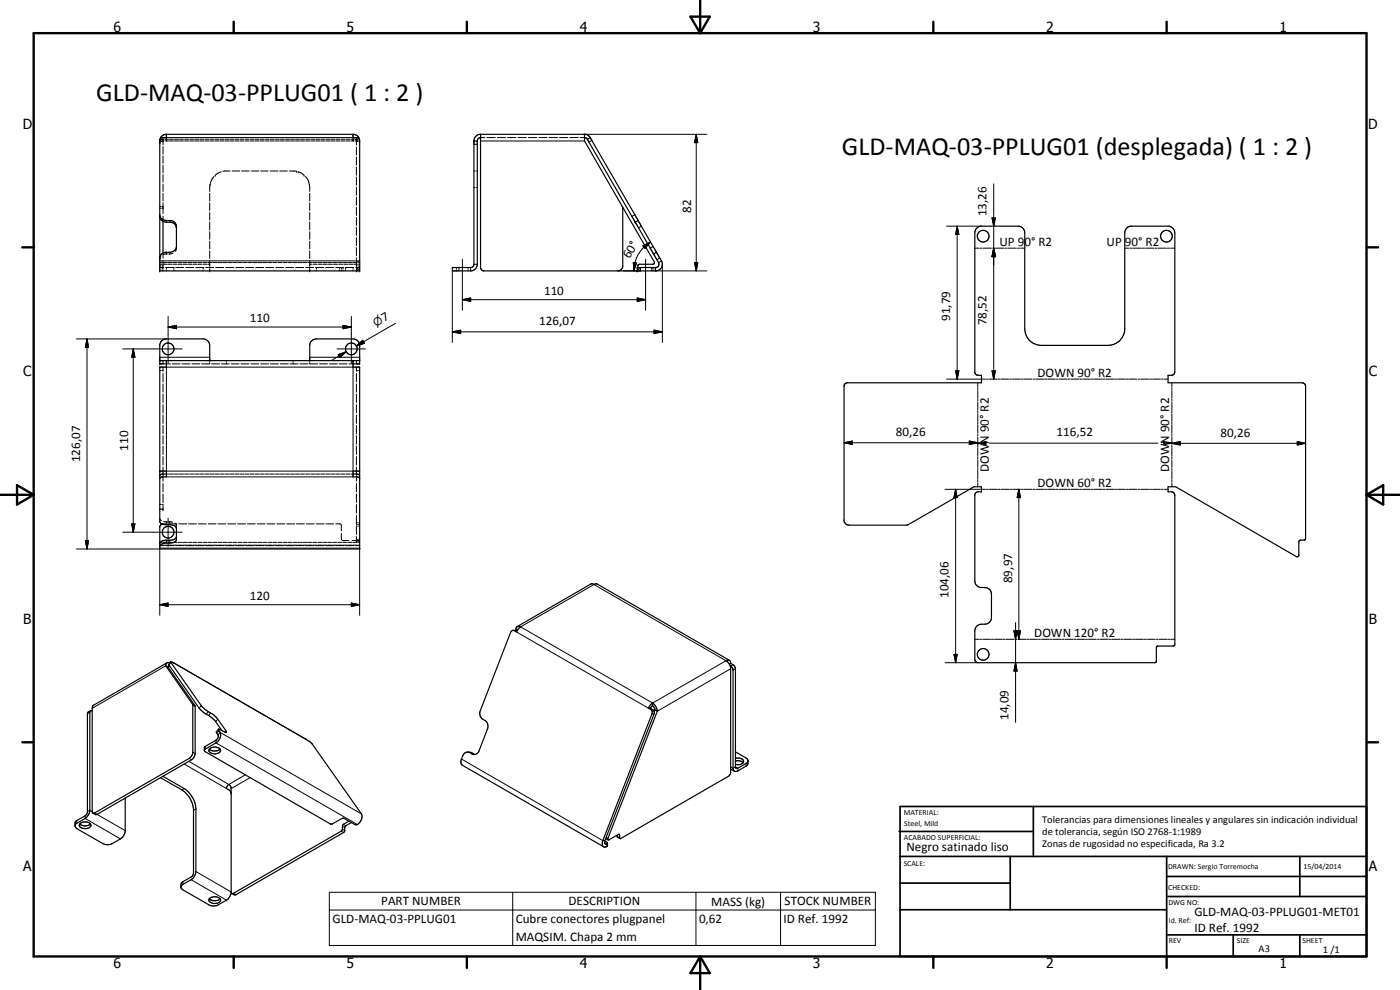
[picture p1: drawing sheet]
<svg xmlns="http://www.w3.org/2000/svg" width="420mm" height="297mm" viewBox="0 0 420 297" stroke-linecap="round" stroke-linejoin="round" font-family="sans-serif">
<g fill="none" stroke="#000" stroke-width=".3">
<path d="M48 42.2l.3 .1M48 42h.1M48.1 42.2l-.1 .5M48.1 42.8l-.1 .5M48.5 42.4h.1M48.6 42.3h.7M48.7 42.3l-.2 .1M48.9 41.3v.1M48.9 41.6v.2M48.9 44v2.2M48.9 46.8v2.2M48.9 49.6v2.3"/>
<path d="M48.9 52.4v2.3M48.9 55.2v2.2M48.9 58v2.3M49.1 41.8l-.2 1.6M49.1 41.8h.1M49.3 41.8l-.8 .1M49.6 42.3h1M49.6 41.8h1M49.9 42h.1M49.9 41.3h56M49.9 41.3v.1M49.9 41.6v.4"/>
<path d="M49.9 42.1v.2M49.9 41.3l-.5 .1M50.8 42.3h1.3M50.8 41.8h1.3M52.4 42.3h1.2M52.4 41.8h1.2M53.9 42.3h1.2M53.9 41.8h1.2M55.4 42.3h1.2M55.4 41.8h1.2M56.9 42.3h1.2M56.9 41.8h1.2"/>
<path d="M58.4 42.3h1.2M58.4 41.8h1.2M59.9 42.3h1.3M59.9 41.8h1.3M61.5 42.3h1.1M61.5 41.8h1.1M62.9 42.3h1.3M62.9 41.8h1.3M62.9 58v2.3M63.1 55.2h.1M63.1 55.2l-.2 2.2M63.2 54.7h.1"/>
<path d="M64.2 53l-1 1.7M64.5 42.3h1.2M64.5 41.8h1.2M64.6 52.6h.1M66 42.3h1.2M66 41.8h1.2M66.4 51.5l-1.8 1.1M67.5 42.3h1.2M67.5 41.8h1.2M69 42.3h1.2M69 41.8h1.2M69.1 51.3l-2.2 .1"/>
<path d="M69.7 51.3h2.3M70.5 42.3h1.2M70.5 41.8h1.2M72 42.3h1.2M72 41.8h1.2M72.5 51.3h2.3M73.6 42.3h1.1M73.6 41.8h1.1M75.1 42.3h1.2M75.1 41.8h1.2M75.4 51.3h2.3M76.6 42.3h1.2"/>
<path d="M76.6 41.8h1.2M78.1 42.3h1.2M78.1 41.8h1.2M78.2 51.3h2.3M79.6 42.3h1.2M79.6 41.8h1.2M81.1 42.3h1.2M81.1 41.8h1.2M81.1 51.3h2.3M82.6 42.3h1.3M82.6 41.8h1.3M83.9 51.3h2.3"/>
<path d="M84.1 42.3h1.3M84.1 41.8h1.3M85.7 42.3h1.2M85.7 41.8h1.2M86.8 51.3l2.2 .1M87.2 42.3h1.2M87.2 41.8h1.2M88.7 42.3h1.2M88.7 41.8h1.2M89 51.4h.1M89.5 51.5h.1M89.5 51.5l1.8 1.1"/>
<path d="M90.2 42.3h1.2M90.2 41.8h1.2M91.3 52.6h.1M91.6 53l1.1 1.7M91.7 42.3h1.2M91.7 41.8h1.2M92.7 54.7h.1M92.8 55.2h.1M92.8 55.2l.2 2.2M93 58v2.3M93.2 42.3h1.2M93.2 41.8h1.2"/>
<path d="M94.7 42.3h1.3M94.7 41.8h1.3M96.3 42.3h1.2M96.3 41.8h1.2M97.8 42.3h1.2M97.8 41.8h1.2M99.3 42.3h1.2M99.3 41.8h1.2M100.8 42.3h1.2M100.8 41.8h1.2M102.3 42.3h1.2M102.3 41.8h1.2"/>
<path d="M103.8 42.3h1.3M103.8 41.8h1.3M105.4 42.3h.9M105.4 41.8h.9M105.9 42h.1M105.9 41.3v.1M105.9 41.6v.4M105.9 42.1v.2M105.9 41.3l.6 .1M106.6 42.3h.7M106.6 41.8l.8 .1M106.8 41.8l.2 1.7"/>
<path d="M107 41.3v.1M107 41.6v.2M107 44.1v2.4M107 47.1v2.4M107 50.2v2.4M107 53.1v2.5M107 56.2v2.4M107 59.2v2.4M107.2 42.3l.2 .1M107.8 42.2l.1 .5M107.8 42.8l.1 .5M107.9 42h.1"/>
<path d="M107.9 42.2l-.3 .1M142.2 51.3h.4M142.2 56.3h.4M142.2 43.3h1M142.9 51.3h.3M142.9 56.3h.3M144.2 41.3h1.3M144.2 42.3h31.2M146.1 41.3h2.5M149.3 41.3h2.4M152.3 41.3h2.5M155.5 41.3h2.4"/>
<path d="M158.6 41.3h2.5M161.7 41.3h2.5M164.8 41.3h2.5M167.9 41.3h2.5M171.1 41.3h2.5M174.1 41.3h1.3M175.4 40.3h36.7M177.6 42.2l-.8 .5M208.9 40.3l.5 2.5h-1zM208.9 40.3v41M298.2 55.2v58.5M48 79.8h.3"/>
<path d="M48 79.3h.5M48 78.3h59.9M48 78.8h.5M48 62h.3M48 62.5h.3M48.2 77l-.2 .9M48.6 79.8h.3M48.6 62h.3M48.6 62.5h.3M48.8 79.3h1.3M48.8 78.8h1.3M48.9 62.1h.1"/>
<path d="M48.9 60.8v1.3M48.9 62.3v1.8M48.9 64.9v1.5M48.9 75.9v1.6M48.9 78.2v1.7M49.9 66.2v.5M49.9 75.7v.2M49.9 76v.2M50.3 76.2l-1.3 .2M50.3 79.3h1.3M50.3 78.8h1.3M50.6 76.2h.4"/>
<path d="M51 66.2v.5M51 75.7v.2M51 76v.2M51.8 79.3h1.2M51.8 78.8h1.2M51.9 76l-.9 .2M52.7 75.3v.1M52.9 74v.1M52.9 74.3l-.2 1M53.4 79.3h1.2M53.4 78.8h1.2M54.9 79.3h1.1"/>
<path d="M54.9 78.8h1.1M56.3 79.3h1.3M56.3 78.8h1.3M57.9 79.3h1.1M57.9 78.8h1.1M59.3 79.3h1.2M59.3 78.8h1.2M60.9 79.3h1.1M60.9 78.8h1.1M62.3 79.3h.6M62.3 78.8h1.2M62.9 60.9v2.3"/>
<path d="M62.9 63.8v2.2M62.9 66.6v2.4M62.9 69.5v2.3M62.9 72.4v2.3M62.9 75.3v2.3M62.9 78.1v1.8M63.8 78.8h1.3M65.4 78.8h1.1M66.8 78.8h1.2M68.4 78.8h1.1M69.8 78.8h1.2M71.3 78.8h1.2"/>
<path d="M72.8 78.8h1.2M74.3 78.8h1.3M75.8 78.8h1.2M77.3 78.8h1.3M78.8 78.8h1.2M80.3 78.8h1.3M81.9 78.8h1.1M83.3 78.8h1.2M84.9 78.8h1.2M86.3 78.8h1.2M87.8 78.8h1.3M89.4 78.8h1.1"/>
<path d="M90.8 78.8h1.2M92.4 78.8h1.1M93 79.3h.5M93 60.9v2.3M93 63.8v2.2M93 66.6v2.4M93 69.5v2.3M93 72.4v2.3M93 75.3v2.3M93 78.1v1.8M93.8 78.8h1.2M93.9 79.3h1.2"/>
<path d="M95.3 78.8h1.3M95.5 79.3h1.2M96.8 78.8h1.2M97 79.3h1.2M98.3 78.8h1.2M98.5 79.3h1.3M99.9 78.8h1.1M100.1 79.3h1.2M101.3 78.8h1.3M101.7 79.3h1.2M102.8 78.8h1.2M103.2 79.3h1.3"/>
<path d="M104.3 78.8h1.3M104.8 79.3h1.2M105.8 78.8h1.2M106.3 79.3h1M107 79.3h.1M107 79.6h.1M107 79h.1M107 62.2v2.4M107 65.2v2.4M107 68.2v2.5M107 71.3v2.4M107 74.3v2.4"/>
<path d="M107 77.3v1.5M107 79v.5M107 79.6v.5M107 79.8h.3M107 78.5h.3M107.3 78.8h.6M107.6 79.8h.3M107.6 79.3h.3M107.6 78.5h.3M138.8 77.8v15.3M142.2 79.3h1M190.1 78.7l.9 .2-.8 2.4z"/>
<path d="M190.5 64.4l-.9 .5M192.5 67.9l-.9 .5M192.9 73.7l2.3-1.1-1.7 1.9zM193.7 77.8v15.3M195.2 72.6a10.1 10.1 0 0 0-5 8.7M196 74l-.9 .5M198 77.4l-.9 .5M198.5 78.3l-.9 .5M198.8 79.3v23.4M208.4 78.8h1l-.5 2.5zM284.1 67.9h10.4M287.3 67.9l.5 2.5h-1z"/>
<path d="M287.3 67.9v45.8M292.6 74.5h1.2M294.1 74.5h.6M295.1 74.5h2.4M297.7 65.4h1l-.5 2.5zM297.9 74.5h.6M298.2 74.5l.5 2.5h-1zM298.8 74.5h2.5M301.6 74.5h.6M302.5 74.5h2.5M305.4 74.5h.6M306.3 74.5h1.2"/>
<path d="M337.6 74.5h1.2M339.1 74.5h.7M340.1 74.5h2.4M342.8 74.5h.7M343.8 74.5h2.5M346.6 74.5h.6M347.5 74.5h2.5M350.3 74.5h.7M351.3 74.5h1.3M48 80.3h1.1M48.7 80.3v.3M48.7 80.9v.4"/>
<path d="M48.9 80.1v.5M48.9 80.9v.4M49.7 80.3h2.4M49.9 80.3v.3M49.9 80.9v.4M50.4 98.1l2.5-.5v1zM50.4 95v13.9M50.4 98.1h55M52.2 80.3v.3M52.2 80.9v.4M52.7 80.3h2.4M55.7 80.3h2.5"/>
<path d="M58.7 80.3h2.5M60.9 80.3v.3M60.9 80.9v.4M61.8 80.3h2.4M62.9 81.3h.1M62.9 80.6v.7M64.7 80.3h2.4M67.7 80.3h2.4M70.8 80.3h2.3M73.7 80.3h2.4M76.7 80.3h2.5M79.7 80.3h2.4"/>
<path d="M82.8 80.3h2.3M85.8 80.3h2.4M88.7 80.3h2.4M91.7 80.3h2.4M93 81.3h.1M93 80.6v.7M94.7 80.3h2.4M94.9 80.3v.3M94.9 80.9v.4M97.7 80.3h2.4M100.7 80.3h2.5M101.9 80.3v.3"/>
<path d="M101.9 80.9v.4M102.4 80.3v.3M102.4 80.9v.4M102.9 97.6l2.5 .5-2.5 .5zM102.9 80.3v.3M102.9 80.9v.4M103.7 80.3v.3M103.7 80.9v.4M103.7 80.3h2.4M105.4 95v13.9M105.9 80.3v.3M105.9 80.9v.4"/>
<path d="M106.8 80.3h1.1M107 80.9h.1M107 81.3h.1M107 80.4v.5M107 81.1v.2M107 80.8h.3M107.2 80.3v.3M107.2 80.9v.4M107.4 80.3v.3M107.4 80.9v.4M107.6 80.8h.3M118.7 97l-11.7 6.8"/>
<path d="M135.8 99.6l2.4-.5v1zM135.8 99.6h63M135.8 81.3v21.4M137 80.3v.3M137 80.9v.4M137.7 80.3v1M138.8 89.9l2.5-.5v1zM138.8 89.9h54.9M140.5 80.3v.3M140.5 80.9v.4M141.3 80.3v1M191.3 89.4l2.4 .5-2.4 .5z"/>
<path d="M191.3 81.1h.1M191.3 81.1v.1M191.4 80.9h.1M191.4 80.3v.1M191.4 80.6v.3M191.7 80.3v.3M191.7 80.9v.4M192 80.3v.3M192 80.9v.4M192.2 80.3v1h-5.1M195.5 80.3v.3M195.5 80.9v.4"/>
<path d="M195.7 80.3v.3M195.7 80.9v.4M196.2 80.3v.3M196.2 80.9v.4M196.3 99.1l2.5 .5-2.5 .5zM196.8 80.3v1h15.3M22.9 101.7h27M26.1 101.7l.5 2.5h-1zM26.1 101.7v63M36.8 104.7h17.9M40 104.7l.5 2.5h-1zM40 104.7v55"/>
<path d="M48 107.2h14.9M48 111.2h.3M48.6 111.2h.3M48.9 108.2v1M48.9 110.2v1.2M48.9 112.1v2.5M48.9 115.2v2.4M48.9 118.3v2.5M49.9 110.2h56v31.2h-56zM49.9 109.2h1.2M51.7 109.2h2.3M54.6 109.2h2.4"/>
<path d="M57.6 109.2h2.4M60.5 109.2h2.4M62.9 108.2v.3M62.9 108.8v.4M63.5 109.2h2.4M66.5 109.2h2.3M67.9 108.2v.3M67.9 108.8v.4M69.4 109.2h2.3M72.3 109.2h2.4M75.3 109.2h2.3M78.3 109.2h2.3"/>
<path d="M81.2 109.2h2.4M84.1 109.2h2.4M87.1 109.2h2.3M88 108.2v.3M88 108.8v.4M90 109.2h2.4M93 108.2v.3M93 108.8v.4h2.3M93 107.2h14.9M95.9 109.2h2.4M98.9 109.2h2.3M101.2 104.7h8.5"/>
<path d="M101.5 106.4l2.4-.9-1.9 1.7zM101.8 109.2h2.4M103.9 105.5l-4.3 2.6M104.8 109.2h1.1M107 103.8l1.9-1.7 .5 .9zM107 108.2v1M107 110.2v1.2M107 112.1v2.5M107 115.2v2.4M107 118.3v2.5M107 111.2h.3M107.6 111.2h.3"/>
<path d="M109.1 102.5l-2.1 1.3M284.1 113.7h11.6M286.8 111.3h1l-.5 2.4zM293.4 114.9v1.1M293.4 116.3v.6M293.4 117.2v2.3M293.4 119.8v.6M296 113.7h.6M296.9 113.7h2.3M297.7 111.3h1l-.5 2.4zM299.5 113.7h.6M300.4 113.7h2.3"/>
<path d="M303 113.7h.6M303.9 113.7h2.3M306.5 113.7h.6M307.4 113.7h2.3M310 113.7h.6M310.9 113.7h2.3M313.5 113.7h.6M314.4 113.7h2.3M317 113.7h.6M317.9 113.7h2.3M320.5 113.7h.6M321.4 113.7h2.3"/>
<path d="M324 113.7h.6M324.9 113.7h2.3M327.5 113.7h.6M328.4 113.7h2.3M331 113.7h.6M331.9 113.7h2.3M334.5 113.7h.6M335.4 113.7h2.3M338 113.7h.6M338.9 113.7h2.3M341.5 113.7h.6M342.4 113.7h2.3"/>
<path d="M345 113.7h.6M345.9 113.7h2.3M348.5 113.7h.6M349.4 113.7h1.2M351.7 114.9v1.1M351.7 116.3v.6M351.7 117.2v2.3M351.7 119.8v.6M48.9 121.4v2.5M48.9 124.5v2.5M48.9 127.6v2.5M48.9 130.7v2.6"/>
<path d="M48.9 133.9v2.5M48.9 137v2.5M107 121.4v2.5M107 124.5v2.5M107 127.6v2.5M107 130.7v2.6M107 133.9v2.5M107 137v2.5M253.3 132.8l2.5-.5v1zM253.3 132.8h40.1M290.9 132.3l2.5 .5-2.5 .5zM293.4 133l2.5-.5v.9z"/>
<path d="M293.4 133h.1M293.4 120.6v2.4M293.4 123.2v.6M293.4 124.1v2.3M293.4 126.7v.6M293.4 127.6v2.3M293.4 130.2v.5M293.4 131.1v2.2M293.4 133.6v.6M293.4 134.5v2.3M293.4 137.1v.6M293.4 138v2.3"/>
<path d="M296.8 133h50.7M349.2 132.5l2.5 .5-2.5 .4zM350.9 133h.8M350.9 132.8l.8 .2M351.7 133l2.5-.5v1zM351.7 120.6v2.4M351.7 123.2v.6M351.7 124.1v2.3M351.7 126.7v.6M351.7 127.6v2.3M351.7 130.2v.5M351.7 131.1v2.2"/>
<path d="M351.7 133.6v.6M351.7 134.5v2.3M351.7 137.1v.6M351.7 138v2.3M351.7 133h40.1M351.7 133l-.8 .1M389.3 132.5l2.5 .5-2.5 .5zM36.8 159.7h17.9M39.5 157.2h1l-.5 2.5zM48 155.6l.4 .6M48 152.7h.3M48 152.8h.3"/>
<path d="M48 151.3h.3M48.6 152.7h.3M48.6 152.8h.3M48.6 151.3h.3M48.7 157.2h.1M48.8 157.2h1.3M48.9 152.8h.1M48.9 140.1v1.3M48.9 142.2v2.2M48.9 145v2.6M48.9 148.2v2.6M48.9 151.4v1.4"/>
<path d="M49.1 156.5l1.2 .1M49.9 156.6v.3M49.9 157.1v.3M49.9 143.1h56M49.9 142.2h.7M50.4 155.4v8.6M50.6 156.6l1.2 .1M50.7 157.2h2.4M50.8 142.2h1.3M51 156.6v.3M51 157.1v.3M52.4 142.2h1.2"/>
<path d="M52.5 157l.3 .2 .1 .7M52.9 158.2v.3M53.7 157.2h2.3M53.9 142.2h1.2M55.4 142.2h1.2M56.6 157.2h2.4M56.9 142.2h1.2M58.4 142.2h1.2M59.6 157.2h2.3M59.9 142.2h1.3M61.5 142.2h1.1M62.5 157.2h2.3"/>
<path d="M62.9 142.2h1.3M64.5 142.2h1.2M65.4 157.2h2.4M66 142.2h1.2M67.5 142.2h1.2M68.4 157.2h2.3M69 142.2h1.2M70.5 142.2h1.2M71.3 157.2h2.4M72 142.2h1.2M73.6 142.2h1.1M74.2 157.2h2.4"/>
<path d="M75.1 142.2h1.2M76.6 142.2h1.2M77.2 157.2h2.4M78.1 142.2h1.2M79.6 142.2h1.2M80.2 157.2h2.3M81.1 142.2h1.2M82.6 142.2h1.3M83.1 157.2h2.4M84.1 142.2h1.3M85.7 142.2h1.2M86.1 157.2h2.3"/>
<path d="M87.2 142.2h1.2M88.7 142.2h1.2M89 157.2h2.3M90.2 142.2h1.2M91.7 142.2h1.2M91.9 157.2h2.4M93.2 142.2h1.2M94.7 142.2h1.3M94.9 157.2h2.3M96.3 142.2h1.2M97.8 142.2h1.2M97.8 157.2h2.3"/>
<path d="M99.3 142.2h1.2M100.8 157.2l1.4 .1M100.8 142.2h1.2M102.3 142.2h1.2M102.4 157.4v1.9M103.8 142.2h1.3M105.4 142.2h.5M107 140.1v1.3M107 142.2v2.2M107 145v2.6M107 148.2v2.5M107 151.4v2.6"/>
<path d="M107 154.6v2.5M107 157.8v2.6M107 157.9h.3M107 157.4h.3M107 156.8h.3M107.6 157.9h.3M107.6 157.4h.3M107.6 156.8h.3M283.6 146.8h12.1M286.8 146.8l.5 2.5h-1zM286.8 146.8v52M293.4 140.6v.5"/>
<path d="M293.4 141.4v2.4M293.4 144v.6M293.4 144.9v1.1M296 146.8h.6M296.9 146.8h2.3M299.5 146.8h.6M300.4 146.8h2.3M303 146.8h.6M303.9 146.8h2.3M305.8 146.8l.5 2.5h-1zM305.8 146.8v45M306.5 146.8h.6"/>
<path d="M307.4 146.8h2.3M310 146.8h.6M310.9 146.8h2.3M313.5 146.8h.6M314.4 146.8h2.3M317 146.8h.6M317.9 146.8h2.3M320.5 146.8h.6M321.4 146.8h2.3M324 146.8h.6M324.9 146.8h2.3M327.5 146.8h.6"/>
<path d="M328.4 146.8h2.3M331 146.8h.6M331.9 146.8h2.3M334.5 146.8h.6M335.4 146.8h2.3M338 146.8h.6M338.9 146.8h2.3M341.5 146.8h.6M342.4 146.8h2.3M345 146.8h.6M345.9 146.8h2.3M348.5 146.8h.6"/>
<path d="M349.4 146.8h1.2M351.7 140.6v.5M351.7 141.4v2.4M351.7 144v.6M351.7 144.9v1.1M22.9 164.7h25.1M25.6 162.2h1l-.5 2.5zM48 162.7h.7M48 163.6h.5M48 163.7h1.1M48.8 163.6h1.3M49 162.7h1.2"/>
<path d="M49.7 163.7h2.4M49.9 162.1v.8M50.3 163.6h1.3M50.5 162.7h1.2M51 162.1v.8M51.8 163.6h1.2M52 162.7h1.2M52.7 163.7h2.4M53.4 163.6h1.2M53.5 162.7h1.2M54.9 163.6h1.1M54.9 162.7h1.3"/>
<path d="M55.7 163.7h2.5M56.3 163.6h1.3M56.5 162.7h1.1M57.9 163.6h1.1M57.9 162.7h1.2M58.7 163.7h2.5M59.3 163.6h1.2M59.5 162.7h1.2M60.9 163.6h1.1M60.9 162.7h1.2M61.8 163.7h2.4M62.3 163.6h1.2"/>
<path d="M62.4 162.7h1.3M63.8 163.6h1.3M64 162.7h1.1M64.7 163.7h2.4M65.4 163.6h1.1M65.4 162.7h1.2M66.8 163.6h1.2M67 162.7h1.1M67.7 163.7h2.4M68.4 163.6h1.1M68.4 162.7h1.2M69.8 163.6h1.2"/>
<path d="M69.9 162.7h1.3M70.8 163.7h2.3M71.3 163.6h1.2M71.4 162.7h1.2M72.8 163.6h1.2M72.9 162.7h1.2M73.7 163.7h2.4M74.3 163.6h1.3M74.4 162.7h1.2M75.8 163.6h1.2M75.9 162.7h1.2M76.7 163.7h2.5"/>
<path d="M77.3 163.6h1.3M77.4 162.7h1.2M78.8 163.6h1.2M78.9 162.7h1.2M79.7 163.7h2.4M80.3 163.6h1.3M80.4 162.7h1.2M81.9 163.6h1.1M81.9 162.7h1.2M82.8 163.7h2.3M83.3 163.6h1.2M83.4 162.7h1.2"/>
<path d="M84.9 163.6h1.2M84.9 162.7h1.2M85.8 163.7h2.4M86.3 163.6h1.2M86.4 162.7h1.2M87.8 163.6h1.3M87.9 162.7h1.2M88.7 163.7h2.4M89.4 163.6h1.1M89.4 162.7h1.2M90.8 163.6h1.2M90.9 162.7h1.2"/>
<path d="M91.7 163.7h2.4M92.4 162.7h1.2M92.4 163.6h1.1M93.8 163.6h1.2M93.9 162.7h1.2M94.7 163.7h2.4M95.3 163.6h1.3M95.4 162.7h1.2M96.8 162.7h1.3M96.8 163.6h1.2M97.7 163.7h2.4M98.3 163.6h1.2"/>
<path d="M98.4 162.7h1.2M99.9 162.7h1.1M99.9 163.6h1.1M100.7 163.7h2.5M101.3 163.6h1.3M101.4 162.7h1.2M102.4 160.1l.1 1.8M102.7 162.1l2 .1M102.8 163.6h1.2M102.9 162.7h1.1M103.7 163.7h2.4M104.3 162.7h1.3"/>
<path d="M104.3 163.6h1.3M105.7 162.2h2M105.8 163.6h1.2M105.9 162.7h1.1M106.8 163.7h1.1M107 162.3h.1M107 161v1.3M107 161.8h.3M107 162.3h.3M107.3 162.7h.6M107.3 163.6h.6M107.6 161.8h.3"/>
<path d="M107.6 162.3h.3M107.9 162.4v.3M48 181.4l2.4-.5v1zM48 184.6v-20.1h59.9v20.1M48 181.4h59.9M49.7 199.8l-22 12.7M51 199.9l-.6 .3M51.3 198.8l-.6 .7M52.4 199.1l39.5 22.8M105.4 180.9l2.5 .5-2.5 .5zM154.3 189.2l.6 .1M155 189.6l39.6 22.9"/>
<path d="M156.2 188.1l22.1-12.7 39.6 22.8-22 12.7zM220 199.4l-.7 .5M283.6 198.8h10M286.3 196.3h1l-.5 2.5zM292.6 191.8h1.1M294 191.8h.6M294.9 191.8h2.4M297.5 191.8h.6M298.4 191.8h2.4M301.1 191.8h.6M302 191.8h2.3M304.3 189.3h1l-.5 2.5z"/>
<path d="M304.3 189.3h2l-.5 2.5-.5-2.5-.5 2.5zM304.6 191.8h.6M304.8 198.8l.5 2.5h-1zM304.8 186.8v29.9M305.3 189.3h1l-.5 2.5zM305.5 191.8h2.3M308.1 191.8h.6M309 191.8h2.4M311.7 191.8h.5M312.6 191.8h2.3M315.2 191.8h.6M316.1 191.8h2.3"/>
<path d="M318.7 191.8h.6M319.6 191.8h2.4M322.3 191.8h.6M323.2 191.8h2.3M325.8 191.8h.6M326.7 191.8h2.3M329.3 191.8h.6M330.2 191.8h2.4M332.9 191.8h.5M333.7 191.8h2.4M336.4 191.8h.6M337.3 191.8h2.3"/>
<path d="M339.9 191.8h.6M340.8 191.8h2.3M343.4 191.8h.6M344.3 191.8h2.4M347 191.8h.5M347.8 191.8h2.4M350.5 191.8h.6M351.4 191.8h1.2M27 213.7l-.8 .4M57.7 211.2l.8 .4M57.9 211.6l.7 .4M60.4 211.7l-.6 .8"/>
<path d="M62.5 213.5l-.6 .8M63.2 213.9l-.6 .8M65.4 215.8l-.7 .7M65.7 219.2l-.6 .8M67.8 219.2l-.3 .5M195.3 212.9h.6M195.7 214.2h.6M219.3 200.7l-22 12.7M220.7 200.7l-.7 .4M55.3 229.2l12.7 7.4M55.3 236.6l-.7 .4M56.7 228.4l12 7 4.9-2.9"/>
<path d="M56.8 227.5l.7 .5M57.9 225.7l.7 .4M61.6 223.9v.8M64.8 222.1v.8l42.5 24.5M65.4 220.5l.7-.7 42.4 24.4M75 233.3l-5.6 3.3M138.5 227.8l42.4 24.4 .6 .1M141 225.8h.6M141.7 226.2l.6 .1M219.3 230.1l.7 .4 .7-.4 .7 .4v.8M223.9 229.1v.8M23.1 246.2v.8"/>
<path d="M25.6 244.8v.8l10.5 6.1M26.2 243.5l.8-.4 .7 .4M28.4 243.9l9.2 5.3M58.8 242.7l-.7 .4M102.4 249.4l.7 .4M102.8 247.9l.7 .4M102.8 248.8l.7 .4M103.1 247.3l.7 .4M181.4 252.7l.8 .5-.1 .8M181.9 251.2l.5 .3M185.2 251l.8 .4M185.6 250.4l.4 .2"/>
<path d="M54.9 264.5v.8M57.4 263.9l10.6 6.2M58.8 261.5l10.6 6.1M70.1 268l.7 .4M98.8 267.7h163.9v16h-163.9zM98.8 273h163.9M153.9 267.7v16M208.9 267.7v16M234.3 267.7v16"/>
</g>
<g fill="none" stroke="#000" stroke-width=".35">
<path d="M48 42v39.3h59.9v-39.3M48 42a2.05 2.05 0 0 1 1.6-1.7h56.6a1.95 1.95 0 0 1 1.7 1.7M49.9 40.3v1l-1.4 .1-.5 .6M105.9 40.3v1l1.5 .1 .5 .6M142.2 42.3v37l-.2 .6-.5 .4h-5.7v1h5.8l1.2-.7 .4-1v-37.3M142.2 42.3h1M144.2 40.3v40l.4 .8 .4 .2 46.3-.1M144.2 41.3l-.7 .4-.3 .6M175.4 40.3v2l21 36.4-.2 .5-.3 .1h-4.1l-.4 .3v.7M175.4 41.3l.9 .5M176.3 41.8l21.3 37a1.03 1.03 0 0 1-.6 1.5h-5.7v1h5.8a2.21 2.21 0 0 0 1.7-1.7 2.21 2.21 0 0 0-.8-2.2l-1-1.7M177.2 41.3l-.8-.7-.6-.3h-31.9a2.07 2.07 0 0 0-1.7 2"/>
<path d="M177.2 41.3l14.3 24.9M177.2 41.3l-.9 .5M48 64.7a2.08 2.08 0 0 0 1.9 1.5 2.88 2.88 0 0 1 2.3 .3l.6 .8 .1 .6v6.1a1.94 1.94 0 0 1-1.9 1.7l-2.1 .2M48 65.2l.2 .6 .7 .6M48.9 66.4l1 .3a2.88 2.88 0 0 1 2.3 .4l.6 .7 .1 .6M48.9 75.9l-.7 .6-.2 .6M48.9 66.4v9.5M186.8 62l.1 18.1-.4 .7-.8 .5M191.5 66.2l5.5 9.5M191.5 66.2l-.9 .4M196.1 76.2h.1M197 75.7l-.9 .5"/>
<path d="M293 68.6l1.2-.7h11.7l1 .4 .4 .6 .2 .6v29.1a5 5 0 0 0 5.1 5h20a5 5 0 0 0 5-5l.1-29.4a2.11 2.11 0 0 1 1.5-1.3h11.7l.9 .4 .7 .9 .1 42.4-.6 .9-1.4 .1v2.3h40.2l.8 .3 .2 .7v45.8l-.3 .4h-1.2l-.5 .3v4.3l-.2 .3h-.5l-36.3-21h-2.2v1.6l1.4 .1 .6 .9v44.7l-.5 .5-4.9 .1-.2 .5v4.1l-.1 .3h-53.6l-.7-.8v-8.7a2.23 2.23 0 0 1 3-2 2 2 0 0 0 1.9-2v-7a2 2 0 0 0-1.9-2 2.59 2.59 0 0 1-2.6-.7l-.4-1.3v-26l.7-.7h1.2v-1.6h-2.2l-20.2 11.6h-17.3l-.9-.3-.6-1v-40.6l.2-.5 .8-.3h40.2v-2.3l-1.4-.1-.5-.7v-42zM48 108.2h59.9M49.9 108.2v2h-1.9v46.4l.7 .6M62.9 108.2v-4.5a2 2 0 0 0-2-2h-11l-1 .2-.7 .8-.2 .6v5.9h1.9M93 108.2v-4.5a2 2 0 0 1 1.9-2h11a2 2 0 0 1 2 2v5.5h-2M105.9 108.2v2h2v54.5h-59.9v-6.7l.3-.6 .4-.2M48 141.4h1.9v1.7h-1.2l-.7 .4M48.7 157.2l2.9 .3 .9 .3 .3 .3 .1 3.9-.4 .6a4.7 4.7 0 0 1-2.9 .3l-.7 .2-.9 .6M48.9 141.4v.8M49.9 142.2h-1.2l-.7 .4M105.9 142.2l1.7 .1 .3 .4M107 141.4v.8"/>
<path d="M107.9 141.4h-2v1.7l1.7 .1 .3 .4M52.9 161.1a1.75 1.75 0 0 1-1.9 1l-2.1 .1-.9 .7M49.7 199.8l8.1 11.5 .1 14.4a2.3 2.3 0 0 1-1.1 1.8l-28.4 16.4-.5 .1M49.7 199.8l.7 .4M50.1 198.9l-22.3 12.9-.1 .7v31l.2 .5M50.8 199.7l-.4 .5M51 198.9a.82 .82 0 0 0-1 0 .82 .82 0 0 0-.3 .9M51.2 198.5l9.3 13.4 .9 .9 2.6 1.7 1 .8 3 4.4-.7-.1-1.4-.8-.3-.1-.1 .2a2.48 2.48 0 0 1-.7 4l-3.5 2.2M51.2 198.5l-.6 .9 9.2 13.1 1 1 2.3 1.5 1.3 1.1 2.2 3.1M51.3 198.5l1.1 .6-.6-.3M51.3 198.5h-.1M52.1 198.9l41.1 23.8 15.3 21.5a2.42 2.42 0 0 1-1.9 3.2l-3.5-1.9-3.5 1.8h-.4l-37.8-22 .1-1.3 3.3-1.9a1.27 1.27 0 0 0 .3-2.1l-.2-.4 .7-.8"/>
<path d="M154 189.1l1.1 .3M154.8 188.9a.86 .86 0 0 1 .5-.9 .86 .86 0 0 1 .9 .1l-.7 .6-.5 .9-1.2-.5-.6 .6-9 23.4a2.31 2.31 0 0 0 1.6 3.3 2.36 2.36 0 0 1 .5 2.4l-2.5 6.4a1.6 1.6 0 0 1-1.2 1.2 1.6 1.6 0 0 1-1.6-.6l-.5-.2M154.8 188.9l-.1 .3M154.8 188.9l.4 .2M155.2 188l22.1-12.7 .5-.1 .5 .2 .8-.2 39.8 22.9M219.1 199.8l.2 .6-.2 31.9-.5 .6-32.3 18.7-.3-.1v-.9l-.3-.3-3.2 1.7M219.1 199.8l.6 .5 .3 .6v29.6a.88 .88 0 0 0 .4 .9 .88 .88 0 0 0 1-.1l2.9-1.7 .2-1.5-.6-.7-3.2-1.8M219.3 199.1l1 .6 .4 1v29.6l.3 .2h.4l2.5-1.4 .6-.8M219.3 199.1a.83 .83 0 0 0-.4-1 .83 .83 0 0 0-1 .1l.7 .7 .5 .9M219.3 199.1l-.4 .2M27.2 213.3l-.8 .4-.2 .4v29.6l-.5 .9-3 1.9-.2 1.4 .6 .7 7.7 4.5a3.1 3.1 0 0 0 2.9 0l2.4-1.4a3.2 3.2 0 0 0 1.5-2.5v-9.8M27.7 213.3l-.5-.1-.2 .5v29.7l-.6 1.2-.6 .8-3 1.7-.3 .6"/>
<path d="M50.4 200.2l8.2 11.8v14.1l-.4 1.1-.7 .8-28.4 16.3-.4 .1-.8-.4M194.6 212.5l1 .6 .1 .9-14.8 38.2a1.15 1.15 0 0 0-.2 1.2 1.15 1.15 0 0 0 1 .8l.4-.2M194.6 212.5h.6M195.2 212.5l1 .7 .2 .8-14.9 38.3 .1 .9h.5M195.9 210.9a3.3 3.3 0 0 1 1.4 2.5M195.9 210.9v.9M195.9 211.8l.6 1.2M195.9 211.8l-.7 .7M195.9 210.9l-1.3 1.6M196.5 213l-.2 .5M196.5 213l.8 .4M197.3 213.4l-14.9 38.1 .1 .5"/>
<path d="M48.2 233.3l6.4 3.7a7.9 7.9 0 0 1 3.5 5.7v19.4l-.4 .8-3.3 2.1a1.68 1.68 0 0 0 .1 1.7l8.7 5h1.7l3.1-1.6a3.5 3.5 0 0 0 1.4-2.2v-31.5l-.5-.9a1.03 1.03 0 0 0-.9 1.1l1 .6 .4 .8M48.9 232.9l6.4 3.7a7.9 7.9 0 0 1 3.5 6.1v18.8a3.2 3.2 0 0 1-1.4 2.4l-2.5 1.4-.6 .8M62.8 224.7a2.47 2.47 0 0 0 3.2 0M62.9 224.7a2.06 2.06 0 0 1 3.3 .6 2.11 2.11 0 0 1-3.5-.1zM140.5 225.6l-.3 .1a3.2 3.2 0 0 0-1.8 3.4l.3 .5 42.4 24.4M140.5 225.6l.8 .1 1.2 .7M219.3 230.8l1.1 .6M220.7 228.3h1.2l1.1 .6M220.7 227.5h1.2a.97 .97 0 0 1 1.2 .7 .97 .97 0 0 1-.9 1.2h-1.5M23.9 247.3a1.97 1.97 0 0 1 3.4 .5 2.15 2.15 0 0 1-3.5-.2zM23.9 247.2a2.29 2.29 0 0 0 3.2 0M104.7 246.4l-1.8 1.1-.1 1.3-.4 .6-32.3 18.6-.4 .1-.3-.5"/>
<path d="M105.4 246.8l-1.8 1.1-.2 1.6-.3 .3-32.3 18.6-.4 .1-.8-.4M181.5 252.3l.8 .6-.1 1.1M181.8 251.6l.7 .4M182.1 253.2h.1M182.2 254h-.1M182.3 253l-.1 .2M185.2 250.6l.1 .6 .7 .4M62.8 269.7a2.47 2.47 0 0 0 3.2 0M62.9 269.6a2.06 2.06 0 0 1 3.3 .6 2.17 2.17 0 0 1-3.5-.1z"/>
<circle cx="295.1" cy="70.9" r="1.77"/>
<circle cx="350" cy="70.9" r="1.77"/>
<circle cx="50.5" cy="104.7" r="1.76"/>
<circle cx="105.4" cy="104.7" r="1.77"/>
<circle cx="50.4" cy="159.7" r="1.75"/>
<circle cx="295.1" cy="196.3" r="1.77"/>
</g>
<g fill="#000">
<circle cx="49.9" cy="40.3" r=".18"/>
<circle cx="105.9" cy="40.3" r=".18"/>
<circle cx="142.2" cy="42.3" r=".18"/>
<circle cx="143.2" cy="42.3" r=".18"/>
<circle cx="144.2" cy="40.3" r=".18"/>
<circle cx="175.4" cy="40.3" r=".18"/>
<circle cx="176.3" cy="41.8" r=".18"/>
<circle cx="190.7" cy="66.7" r=".18"/>
<circle cx="197" cy="75.7" r=".18"/>
<circle cx="48" cy="81.3" r=".18"/>
<circle cx="107.9" cy="81.3" r=".18"/>
<circle cx="191.3" cy="81.3" r=".18"/>
<circle cx="191.3" cy="80.3" r=".18"/>
<circle cx="48" cy="110.2" r=".18"/>
<circle cx="48" cy="108.2" r=".18"/>
<circle cx="48" cy="109.2" r=".18"/>
<circle cx="49.9" cy="108.2" r=".18"/>
<circle cx="105.9" cy="108.2" r=".18"/>
<circle cx="48" cy="141.4" r=".18"/>
<circle cx="181.8" cy="251.6" r=".18"/>
</g>
<g fill="none" stroke="#000" stroke-width=".71">
<path d="M10.1 9.9h400v277.1h-400zM70.1 6.5v3.4M140.1 6.5v3.4M207.2 5h5.8l-2.9 4.9zM210.1 0v9.9M280.1 6.5v3.4M350.1 6.5v3.4M6.7 74.2h3.4M410.1 74.2h3.5M.1 148.5h10M5.1 145.6l5 2.9-5 2.9zM410.1 148.5h10"/>
<path d="M410.1 148.5l5-2.9v5.8zM6.7 222.7h3.4M410.1 222.7h3.5M70.1 287v3.4M140.1 287v3.4M210.1 287v10M210.1 287l2.9 5h-5.8zM280.1 287v3.4M350.1 287v3.4"/>
</g>
<g fill="none" stroke="#000" stroke-width=".51">
<path d="M269.8 249.5h40.3M270.1 242h140v45h-140zM270.1 257h140M303.2 257v16M310.1 242v15M350.1 257v30M390.1 257v12M270.1 265h33.1M270.1 273h80M350.1 269h60M350.1 263h60M350.1 280.5h60"/>
<path d="M370.1 280.5v6.5M390.1 280.5v6.5"/>
</g>
<g fill="#000">
<path d="M208.9 40.3l.5 2.5h-1zM190.1 78.7l.9 .2-.8 2.4zM192.9 73.7l2.3-1.1-1.7 1.9zM208.4 78.8h1l-.5 2.5zM287.3 67.9l.5 2.5h-1zM297.7 65.4h1l-.5 2.5zM298.2 74.5l.5 2.5h-1zM50.4 98.1l2.5-.5v1zM102.9 97.6l2.5 .5-2.5 .5zM135.8 99.6l2.4-.5v1zM138.8 89.9l2.5-.5v1zM191.3 89.4l2.4 .5-2.4 .5z"/>
<path d="M26.1 101.7l.5 2.5h-1zM40 104.7l.5 2.5h-1zM101.5 106.4l2.4-.9-1.9 1.7zM107 103.8l1.9-1.7 .5 .9zM196.3 99.1l2.5 .5-2.5 .5zM286.8 111.3h1l-.5 2.4zM297.7 111.3h1l-.5 2.4zM253.3 132.8l2.5-.5v1zM290.9 132.3l2.5 .5-2.5 .5zM293.4 133l2.5-.5v.9zM349.2 132.5l2.5 .5-2.5 .4zM351.7 133l2.5-.5v1z"/>
<path d="M389.3 132.5l2.5 .5-2.5 .5zM39.5 157.2h1l-.5 2.5zM286.8 146.8l.5 2.5h-1zM305.8 146.8l.5 2.5h-1zM25.6 162.2h1l-.5 2.5zM48 181.4l2.4-.5v1zM105.4 180.9l2.5 .5-2.5 .5zM286.3 196.3h1l-.5 2.5zM304.3 189.3h1l-.5 2.5zM305.3 189.3h1l-.5 2.5zM304.8 198.8l.5 2.5h-1z"/>
</g>
<g font-size="7.9">
<text x="28.9" y="30.2">GLD-MAQ-03-PPLUG01 ( 1 : 2 )</text>
<text x="252.7" y="46.5">GLD-MAQ-03-PPLUG01 (desplegada) ( 1 : 2 )</text>
</g>
<g font-size="4.2">
<text x="34" y="9.6">6</text>
<text x="104" y="9.6">5</text>
<text x="174" y="9.6">4</text>
<text x="244" y="9.6">3</text>
<text x="314" y="9.6">2</text>
<text x="384" y="9.6">1</text>
<text x="6.8" y="38.7">D</text>
<text x="410.6" y="38.7">D</text>
<text x="7" y="112.9">C</text>
<text x="410.8" y="112.9">C</text>
<text x="7" y="187.1">B</text>
<text x="410.8" y="187.1">B</text>
<text x="7" y="261.4">A</text>
<text x="410.8" y="261.4">A</text>
<text x="34" y="290.4">6</text>
<text x="104" y="290.4">5</text>
<text x="174" y="290.4">4</text>
<text x="244" y="290.4">3</text>
<text x="314" y="290.4">2</text>
<text x="384" y="290.4">1</text>
</g>
<g font-size="3.9">
<text x="207.4" y="63.8" transform="rotate(-90 207.4 63.8)">82</text>
<text x="296.1" y="64.9" transform="rotate(-90 296.1 64.9)">13,26</text>
<text x="188.9" y="77.8" transform="rotate(-60 188.9 77.8)">60°</text>
<text x="300" y="73.7">UP 90° R2</text>
<text x="332.1" y="73.7">UP 90° R2</text>
<text x="163.3" y="88.4">110</text>
<text x="75" y="96.6">110</text>
<text x="115.3" y="96.6" transform="rotate(-30 115.3 96.6)">7</text>
<text x="161.8" y="97.5">126,07</text>
<text x="285.2" y="96.3" transform="rotate(-90 285.2 96.3)">91,79</text>
<text x="296.1" y="97.6" transform="rotate(-90 296.1 97.6)">78,52</text>
<text x="311.4" y="113">DOWN 90° R2</text>
<text x="268.9" y="130.8">80,26</text>
<text x="317.1" y="130.9">116,52</text>
<text x="366.3" y="131">80,26</text>
<text x="38.5" y="135.2" transform="rotate(-90 38.5 135.2)">110</text>
<text x="24" y="138.7" transform="rotate(-90 24 138.7)">126,07</text>
<text x="296.8" y="141.6" transform="rotate(-90 296.8 141.6)">DOWN 90° R2</text>
<text x="350.9" y="141.6" transform="rotate(-90 350.9 141.6)">DOWN 90° R2</text>
<text x="311.4" y="146">DOWN 60° R2</text>
<text x="75" y="179.9">120</text>
<text x="284.7" y="179.5" transform="rotate(-90 284.7 179.5)">104,06</text>
<text x="303.7" y="174.9" transform="rotate(-90 303.7 174.9)">89,97</text>
<text x="310.4" y="191">DOWN 120° R2</text>
<text x="302.7" y="216" transform="rotate(-90 302.7 216)">14,09</text>
<text x="272" y="255.2">Negro satinado liso</text>
<text x="114.4" y="271.7">PART NUMBER</text>
<text x="170.6" y="271.7">DESCRIPTION</text>
<text x="213.5" y="271.8">MASS (kg)</text>
<text x="235.4" y="271.7">STOCK NUMBER</text>
<text x="358.5" y="275">GLD-MAQ-03-PPLUG01-MET01</text>
<text x="99.8" y="277">GLD-MAQ-03-PPLUG01</text>
<text x="154.8" y="277">Cubre conectores plugpanel</text>
<text x="209.8" y="277">0,62</text>
<text x="235.1" y="277.1">ID Ref. 1992</text>
<text x="358.5" y="279.6">ID Ref. 1992</text>
<text x="154.8" y="282.4">MAQSIM. Chapa 2 mm</text>
</g>
<text font-size="3.3" x="112.8" y="98" transform="rotate(-30 112.8 98)">n</text>
<g font-size="3.1">
<text x="312.7" y="246.8">Tolerancias para dimensiones lineales y angulares sin indicación individual</text>
<text x="312.7" y="250.4">de tolerancia, según ISO 2768-1:1989</text>
<text x="312.7" y="254">Zonas de rugosidad no especificada, Ra 3.2</text>
<text x="377.7" y="285.6">A3</text>
<text x="397" y="285.9">1 /1</text>
</g>
<g font-size="2.4">
<text x="271.2" y="244.4">MATERIAL:</text>
<text x="271.3" y="252">ACABADO SUPERFICIAL:</text>
<text x="271.4" y="247.9">Steel, Mild</text>
<text x="271.2" y="259.7">SCALE:</text>
<text x="350.6" y="260.8">DRAWN: Sergio Torremocha</text>
<text x="391.2" y="260.6">15/04/2014</text>
<text x="350.6" y="267">CHECKED:</text>
<text x="350.6" y="271.4">DWG NO:</text>
<text x="350.8" y="276.9">Id. Ref:</text>
<text x="350.8" y="282.8">REV</text>
<text x="371.2" y="282.9">SIZE</text>
<text x="390.9" y="282.9">SHEET</text>
</g>
</svg>
